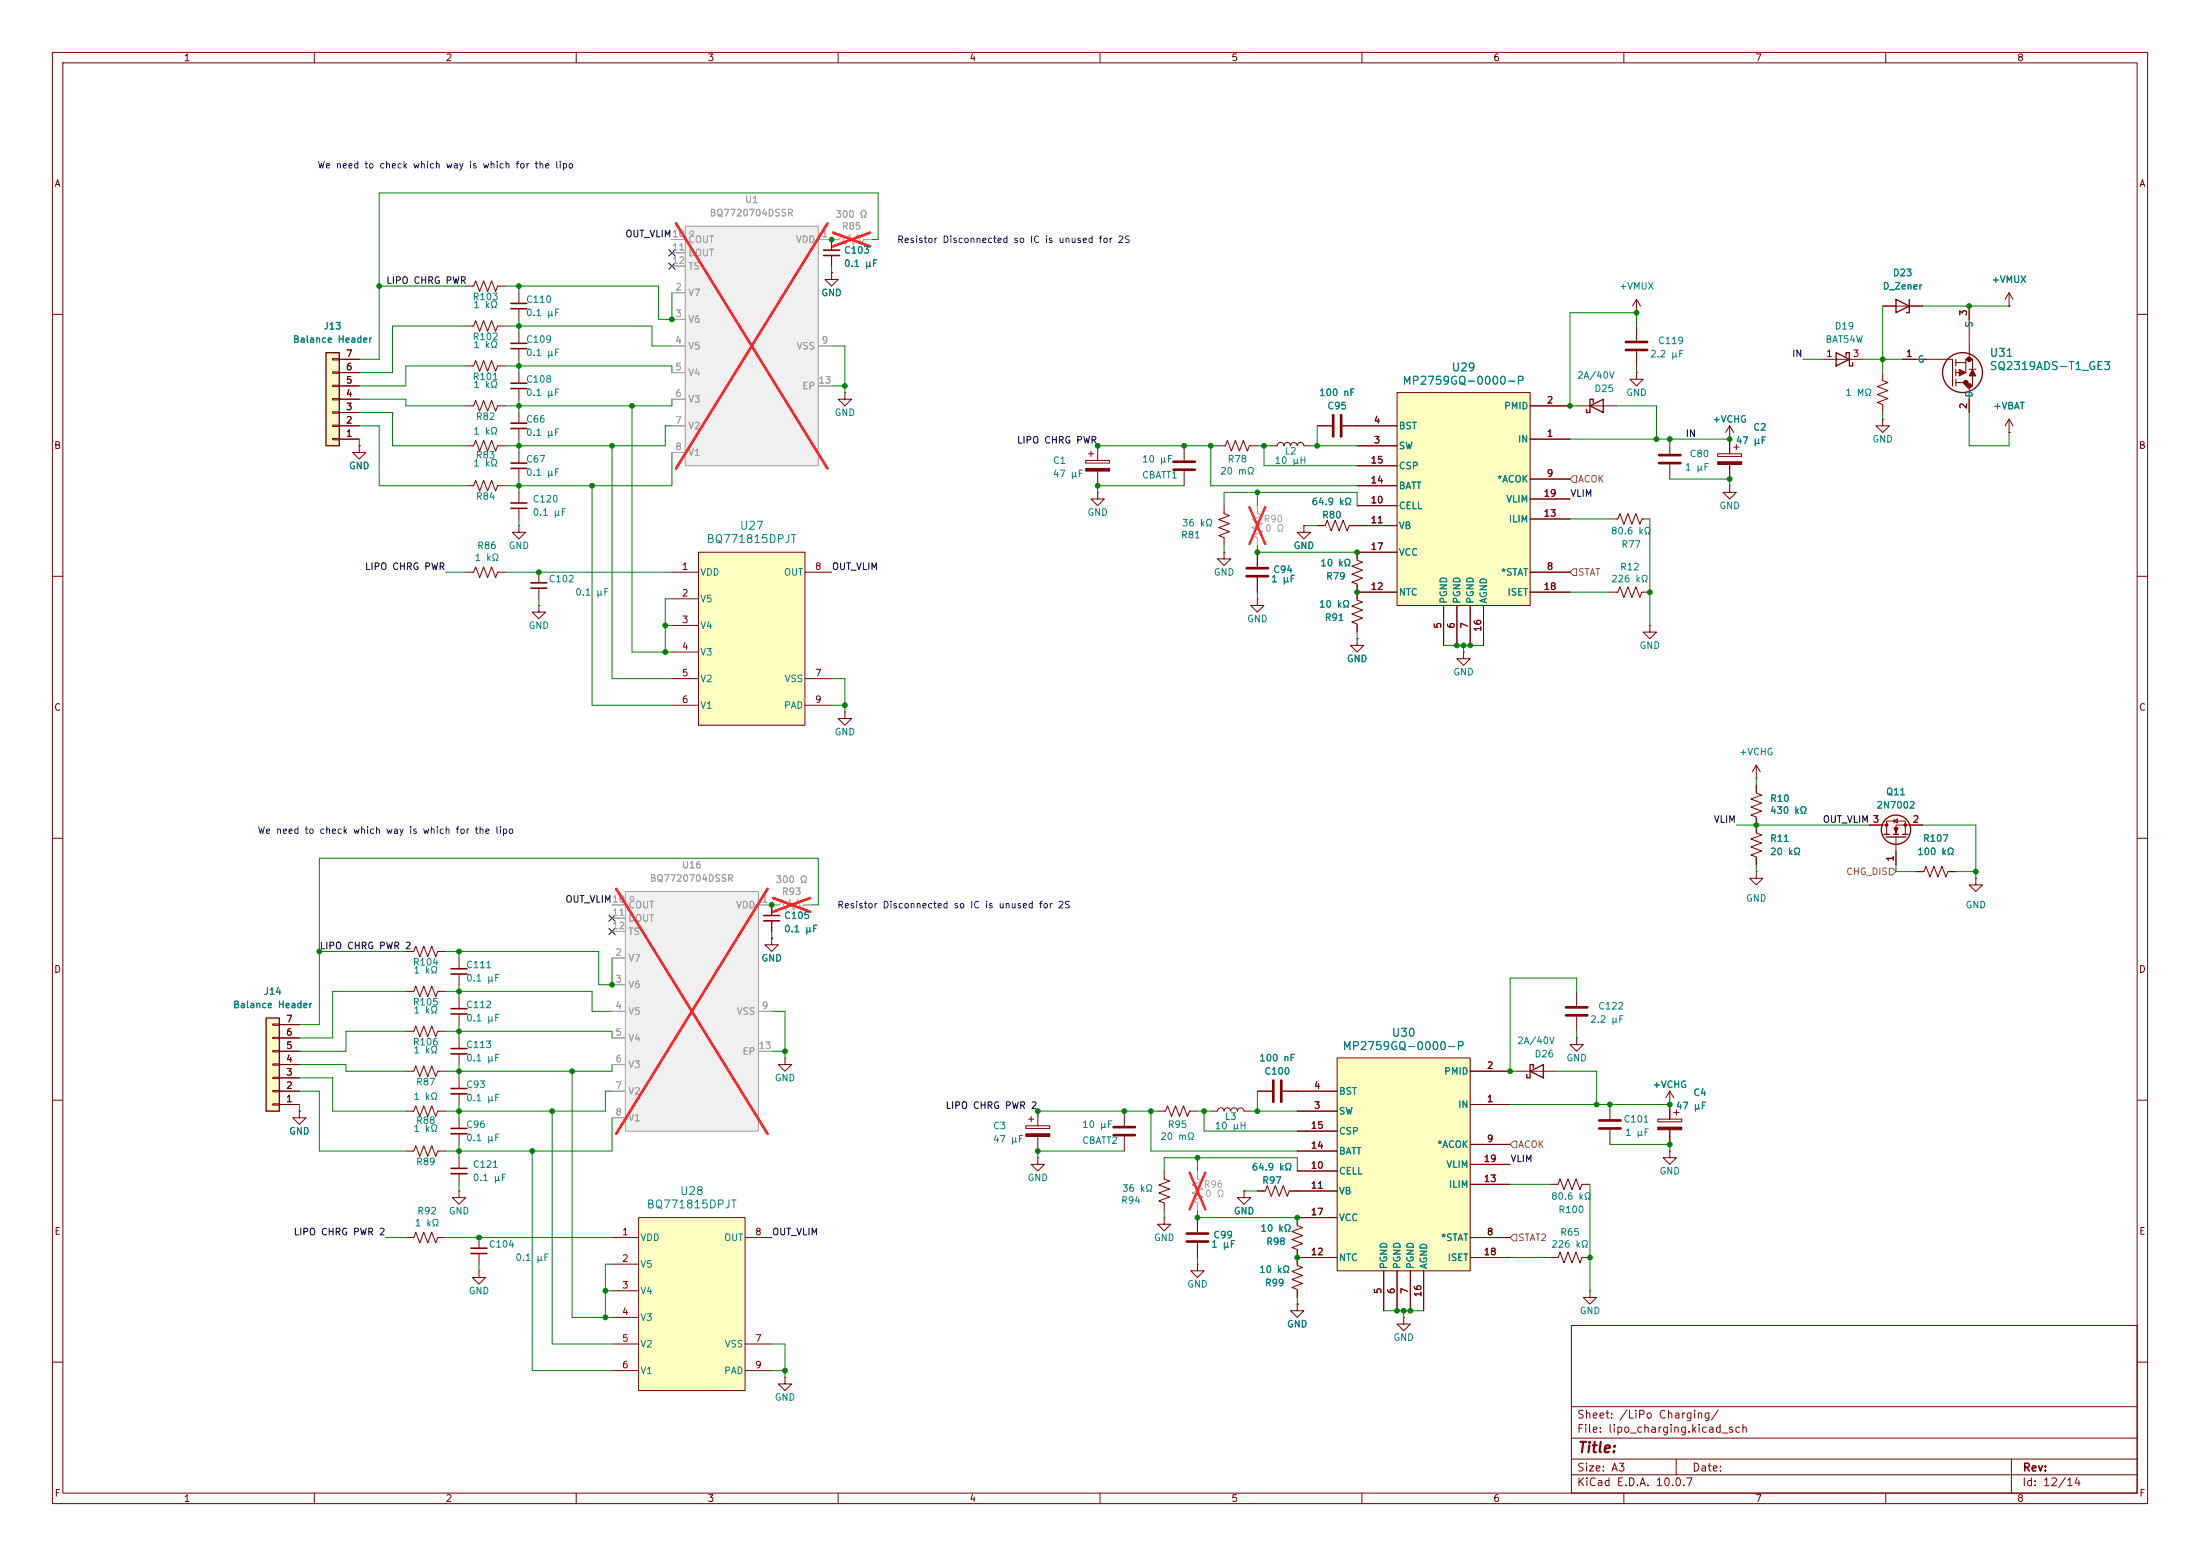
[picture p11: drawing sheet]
<svg xmlns="http://www.w3.org/2000/svg" width="420mm" height="297mm" viewBox="0 0 420 297" stroke-linecap="round" stroke-linejoin="round" font-family="sans-serif">
<g fill="none" stroke="#840000" stroke-width=".19">
<path d="M10 10h400v277h-400zM12 12h396v273h-396zM60 10v2M110 10v2M160 10v2M210 10v2M260 10v2M310 10v2M360 10v2M10 60h2M408 60h2M68.6 85.1v1.3h1.2l-1.2 1.2-1.3-1.2h1.3"/>
<path d="M68.6 85.1h.1M209.5 94v1.3h1.3l-1.3 1.2-1.2-1.2h1.2M209.5 94h.1M232.4 85.1h1.5l.4-1 .8 2 .7-2 .8 2 .8-2 .7 2 .4-1h1.5M327.9 86.6h4.6v.5h-4.6zM330.2 83.8v2.8M330.2 88.6v2.8M331 85.3h1M331.5 84.8v1.1M10 110h2M259.1 113v1.6l1 .3-2 .8 2 .8-2 .7 2 .8-2 .7 1 .4v1.6M408 110h2"/>
<path d="M259.1 121.9v1.3h1.2l-1.2 1.3-1.3-1.3h1.3M259.1 121.9h.1M10 160h2M356.9 157.5h3.3M360.2 159.3v-2.6h3.5v2.6M361.6 156.7l.6-.4v.8zM361.6 156.3v.8M361.9 159.8v5.3M367 157.5h-5.1v1.8M408 160h2M365.8 166.4h1.5l.4-1 .7 2 .8-2 .8 2 .7-2 .8 2 .4-1h1.5M77.5 181.6h1.5l.4-1 .7 2 .8-2 .8 2 .7-2 .8 2 .4-1h1.5"/>
<path d="M87.6 182.9v2M87.6 185.9v2.1M10 210h2M149.9 201.9v1.3h1.2l-1.2 1.3-1.3-1.3h1.3M149.9 201.9h.1M221 212.1h1.5l.4-1 .7 2 .8-2 .8 2 .7-2 .8 2 .4-1h1.5M408 210h2M91.4 242.6v1.2h1.3l-1.3 1.3-1.2-1.3h1.2M91.4 242.6h.1M300 253h108v32h-108zM10 260h2M300 278.5h108"/>
<path d="M300 274.5h108M300 268.5h108M320 278.5v3M384 278.5v6.5M408 260h2M60 285v2M110 285v2M160 285v2M210 285v2M260 285v2M300 281.5h108M310 285v2"/>
<path d="M360 285v2"/>
</g>
<g fill="none" stroke="#840000" stroke-width=".25">
<path d="M359.7 159.3h1M360 159.8h3.9M361.4 159.3h1.1M363.2 159.3h1"/>
<circle cx="361.9" cy="158.4" r="2.79"/>
</g>
<g fill="#840000" stroke="#840000" stroke-width=".19">
<path d="M361.6 158h.7l-.4 1z"/>
<path d="M327.9 88.1h4.6v.5h-4.6z"/>
<circle cx="360.2" cy="157.5" r=".25"/>
<circle cx="363.7" cy="157.5" r=".25"/>
</g>
<path d="M86.1 184.9h3.1M86.1 185.9h3.1" fill="none" stroke="#840000" stroke-width=".3"/>
<path d="M119.4 170.2h25.4v45.7h-25.4z" fill="#f0f0f0"/>
<g fill="none" stroke="#a1a1a1" stroke-width=".19">
<path d="M116.8 172.7h2.6M116.8 175.3h2.6M116.8 177.8h2.6M119.4 170.2h25.4v45.7h-25.4zM144.8 172.7h4l.4-1 .8 2 .7-2 .8 2 .8-2 .7 2 .4-1h1.5M116.8 182.9h2.6M116.8 188h2.6M116.8 193h2.6M116.8 198.1h2.6M144.8 193h2.5M116.8 203.2h2.6M116.8 208.3h2.6"/>
<path d="M116.8 213.4h2.6M144.8 200.7h2.5"/>
<circle cx="120.7" cy="171.5" r=".38"/>
</g>
<path d="M117.6 169.7l28.9 46.7M146.5 169.7l-28.9 46.7M147.6 171.4l7.1 2.6M154.7 171.4l-7.1 2.6" fill="none" stroke="#ff2626" stroke-width=".46"/>
<g fill="none" stroke="#840000" stroke-width=".19">
<path d="M88.9 62.2h1.5l.4-1 .8 2 .7-2 .8 2 .8-2 .7 2 .4-1h1.5M88.9 69.9h1.5l.4-1.1 .8 2.1 .7-2.1 .8 2.1 .8-2.1 .7 2.1 .4-1h1.5M88.9 77.5h1.5l.4-1 .8 2 .7-2 .8 2 .8-2 .7 2 .4-1h1.5M88.9 85.1h1.5l.4-1 .8 2 .7-2 .8 2 .8-2 .7 2 .4-1h1.5M88.9 92.7h1.5l.4-1 .8 2 .7-2 .8 2 .8-2 .7 2 .4-1h1.5M88.9 109.2h1.5l.4-1 .8 2 .7-2 .8 2 .8-2 .7 2 .4-1h1.5M147.3 179.1v1.2h1.3l-1.3 1.3-1.3-1.3h1.3M147.3 179.1h.1M147.3 172.7v2.1M147.3 175.8v2M77.5 212.1h1.5l.4-1 .7 2 .8-2 .8 2 .7-2 .8 2 .4-1h1.5M77.5 219.7h1.5l.4-1 .7 2 .8-2 .8 2 .7-2 .8 2 .4-1h1.5"/>
<path d="M87.6 213.4v2M87.6 216.4v2M87.6 227.3v1.3h1.3l-1.3 1.3-1.2-1.3h1.2M87.6 227.3h.1"/>
</g>
<path d="M145.8 174.8h3M145.8 175.8h3M86.1 215.4h3.1M86.1 216.4h3.1" fill="none" stroke="#840000" stroke-width=".3"/>
<path d="M50.8 194.3h2.5v17.8h-2.5z" fill="#ffffc2"/>
<path d="M50.8 194.3h2.5v17.8h-2.5z" fill="none" stroke="#840000" stroke-width=".25"/>
<g fill="none" stroke="#840000" stroke-width=".19">
<path d="M52.1 198h1.2v.2h-1.2zM52.1 195.5h1.2v.2h-1.2zM53.3 198.1h3.8M53.3 195.6h3.8M77.5 189.2h1.5l.4-1 .7 2 .8-2 .8 2 .7-2 .8 2 .4-1h1.5M77.5 196.9h1.5l.4-1.1 .7 2.1 .8-2.1 .8 2.1 .7-2.1 .8 2.1 .4-1h1.5M87.6 190.5v2M87.6 193.5v2.1M87.6 198.1v2.1M52.1 210.7h1.2v.2h-1.2zM52.1 208.2h1.2v.2h-1.2zM52.1 205.6h1.2v.3h-1.2z"/>
<path d="M52.1 203.1h1.2v.2h-1.2zM52.1 200.5h1.2v.3h-1.2zM53.3 210.8h3.8M53.3 208.3h3.8M53.3 205.7h3.8M53.3 203.2h3.8M53.3 200.7h3.8M57.1 212.1v1.3h1.3l-1.3 1.2-1.2-1.2h1.2M57.1 212.1h.1M77.5 204.5h1.5l.4-1 .7 2 .8-2 .8 2 .7-2 .8 2 .4-1h1.5M87.6 201.2v2M87.6 205.7v2.1"/>
<path d="M87.6 208.8v2"/>
</g>
<path d="M86.1 192.5h3.1M86.1 193.5h3.1M86.1 200.2h3.1M86.1 201.2h3.1M86.1 207.8h3.1M86.1 208.8h3.1" fill="none" stroke="#840000" stroke-width=".3"/>
<path d="M133.3 105.4h20.4v33h-20.4z" fill="#ffffc2"/>
<g fill="none" stroke="#840000" stroke-width=".19">
<path d="M161.3 74.9v1.3h1.3l-1.3 1.3-1.3-1.3h1.3M161.3 74.9h.1M128.3 109.2h5M128.3 114.3h5M128.3 119.4h5M133.3 105.4h20.4v33h-20.4zM153.7 109.2h5M128.3 124.5h5M128.3 129.5h5M128.3 134.6h5M153.7 129.5h5M153.7 134.6h5"/>
<path d="M231.1 212.1h1.3a.64 .64 0 0 1 .6-.6 .64 .64 0 0 1 .7 .6 .64 .64 0 0 1 .6-.6 .64 .64 0 0 1 .6 .6 .64 .64 0 0 1 .7-.6 .64 .64 0 0 1 .6 .6 .64 .64 0 0 1 .7-.6 .64 .64 0 0 1 .6 .6h1.3M240 208.3h2.8M244.9 208.3h2.7M237.5 227.3v1.3h-1.3l1.3 1.3 1.3-1.3h-1.3M237.5 227.3h.1M240 227.3h1.6l.3-1 .8 2 .8-2 .7 2 .8-2 .7 2 .4-1h1.5M247.6 232.4v1.5l1.1 .4-2.1 .8 2.1 .7-2.1 .8 2.1 .8-2.1 .7 1 .4v3.1l1.1 .3-2.1 .8 2.1 .8-2.1 .7 2.1 .8-2.1 .7 1 .4v1.5M247.6 248.9v1.3h1.3l-1.3 1.3-1.2-1.3h1.2M247.6 248.9h.1M268 251.5v1.2h1.2l-1.2 1.3-1.3-1.3h1.3M268 251.5h.1M295.9 240h1.5l.4-1 .8 2 .7-2 .8 2 .8-2 .7 2 .4-1h1.5"/>
</g>
<path d="M243.1 206.2v4.1M244.6 206.2v4.1" fill="none" stroke="#840000" stroke-width=".51"/>
<path d="M130.8 43.2h25.4v45.7h-25.4z" fill="#f0f0f0"/>
<g fill="none" stroke="#a1a1a1" stroke-width=".19">
<path d="M128.3 45.7h2.5M128.3 55.9h2.5M128.3 48.3h2.5M128.3 50.8h2.5M130.8 43.2h25.4v45.7h-25.4zM156.2 45.7h4.1l.4-1 .7 2 .8-2 .7 2 .8-2 .8 2 .3-1h1.6M128.3 61h2.5M128.3 66h2.5M128.3 71.1h2.5M128.3 76.2h2.5M156.2 66h2.5M156.2 73.7h2.5"/>
<path d="M128.3 81.3h2.5M128.3 86.4h2.5"/>
<circle cx="132.1" cy="44.5" r=".38"/>
</g>
<path d="M129.1 42.7l28.9 46.7M158 42.7l-28.9 46.7M159 44.4l7.1 2.6M166.1 44.4l-7.1 2.6" fill="none" stroke="#ff2626" stroke-width=".46"/>
<path d="M158.7 52.1v1.2h1.3l-1.3 1.3-1.2-1.3h1.2M158.7 52.1h.1M158.7 45.7v2.1M158.7 48.8v2M301 198.1v1.3h-1.3l1.3 1.3 1.3-1.3h-1.3M301 198.1h.1M289.6 204.5h7.6M295.9 226.1h1.5l.4-1.1 .8 2.1 .7-2.1 .8 2.1 .8-2.1 .7 2.1 .4-1h1.5M303.5 246.4v1.2h-1.2l1.2 1.3 1.3-1.3h-1.3M303.5 246.4h.1" fill="none" stroke="#840000" stroke-width=".19"/>
<path d="M157.2 47.8h3.1M157.2 48.8h3.1" fill="none" stroke="#840000" stroke-width=".3"/>
<path d="M292.1 204.5l2.5-1.3v2.5zM292.7 203.8v-.6h-.6v2.5h-.6v-.6" fill="none" stroke="#840000" stroke-width=".25"/>
<path d="M255.3 201.9h25.4v40.7h-25.4z" fill="#ffffc2"/>
<g fill="none" stroke="#840000" stroke-width=".19">
<path d="M247.6 212.1h7.7M247.6 208.3h7.7M247.6 219.7h7.7M247.6 215.9h7.7M255.3 201.9h25.4v40.7h-25.4zM280.7 210.8h7.6M280.7 204.5h7.6M280.7 218.4h7.6M247.6 223.5h7.7M247.6 227.3h7.7M247.6 232.4h7.7M280.7 236.2h7.6"/>
<path d="M280.7 226.1h7.6M280.7 222.2h7.6M247.6 240h7.7M264.2 242.6v7.6M266.7 242.6v7.6M269.2 242.6v7.6M271.8 242.6v7.6M280.7 240h7.6"/>
</g>
<path d="M266.7 74.9h25.4v40.7h-25.4z" fill="#ffffc2"/>
<g fill="none" stroke="#840000" stroke-width=".19">
<path d="M266.7 74.9h25.4v40.7h-25.4zM292.1 77.5h7.6M99.1 86.4v2M99.1 89.4v2M242.6 85.1h1.2a.64 .64 0 0 1 .7-.6 .64 .64 0 0 1 .6 .6 .64 .64 0 0 1 .6-.6 .64 .64 0 0 1 .7 .6 .64 .64 0 0 1 .6-.6 .64 .64 0 0 1 .6 .6 .64 .64 0 0 1 .7-.6 .64 .64 0 0 1 .6 .6h1.3M251.5 81.3h2.8M256.3 81.3h10.4M259.1 85.1h7.6M259.1 96.5h7.6M259.1 92.7h7.6M259.1 88.9h7.6M292.1 83.8h7.6"/>
<path d="M292.1 91.4h7.6M292.1 99.1h7.6M292.1 95.3h7.6M248.9 100.3v1.3h-1.3l1.3 1.3 1.3-1.3h-1.3M248.9 100.3h.1M251.5 100.3h1.5l.4-1 .7 2 .8-2 .8 2 .7-2 .8 2 .4-1h9.1M266.7 105.4h-7.6v1.5l1 .4-2 .8 2 .7-2 .8 2 .8-2 .7 1 .4v1.5h7.6M275.6 115.6v7.6M278.1 115.6v7.6M280.7 115.6v7.6M283.2 115.6v7.6M292.1 109.2h7.6"/>
<path d="M292.1 113h7.6M149.9 262.9v1.3h1.2l-1.2 1.2-1.3-1.2h1.3M149.9 262.9h.1"/>
</g>
<path d="M254.5 79.2v4.1M256 79.2v4.1" fill="none" stroke="#840000" stroke-width=".51"/>
<path d="M97.5 88.4h3.1M97.5 89.4h3.1" fill="none" stroke="#840000" stroke-width=".3"/>
<path d="M121.9 232.4h20.3v33h-20.3z" fill="#ffffc2"/>
<path d="M77.5 236.2h1.5l.4-1 .7 2 .8-2 .8 2 .7-2 .8 2 .4-1h1.5M116.8 236.2h5.1M121.9 232.4h20.3v33h-20.3zM142.2 236.2h5.1M116.8 241.3h5.1M116.8 246.4h5.1M116.8 251.5h5.1M116.8 256.5h5.1M142.2 256.5h5.1M116.8 261.6h5.1M142.2 261.6h5.1" fill="none" stroke="#840000" stroke-width=".19"/>
<path d="M62.2 67.3h2.6v17.8h-2.6z" fill="#ffffc2"/>
<g fill="none" stroke="#840000" stroke-width=".25">
<path d="M361.9 57.2l2.6 1.2-2.6 1.3zM364.5 57.2v2.5h-.5M62.2 67.3h2.6v17.8h-2.6zM303.5 77.5l2.6-1.3v2.5zM304.2 76.8v-.6h-.7v2.5h-.6v-.6M350.5 67.3l2.6 1.3-2.6 1.3zM352.4 67.9v-.6h.7v2.6h.6v-.7"/>
<circle cx="374.7" cy="71.1" r="3.8"/>
</g>
<g fill="none" stroke="#840000" stroke-width=".19">
<path d="M88.9 54.6h1.5l.4-1 .8 2 .7-2 .8 2 .8-2 .7 2 .4-1h1.5M99.1 55.9v2M99.1 58.9v2.1M158.7 52.1h.1M158.7 45.7v2.1M158.7 48.8v2M312.4 59.7h.1M312.4 57.2l-.7 1.2M312.4 57.2l.8 1.2M312.4 57.2v2.5M359.4 58.4h7.6M375.9 58.4v10.2"/>
<path d="M383.5 58.4h.1M383.5 55.9l-.7 1.3M383.5 55.9l.8 1.3M383.5 55.9v2.5M63.5 78.6h1.3v.3h-1.3zM63.5 76.1h1.3v.2h-1.3zM63.5 73.5h1.3v.3h-1.3zM63.5 71h1.3v.2h-1.3zM63.5 68.5h1.3v.2h-1.3zM64.8 78.7h3.8M64.8 76.2h3.8M64.8 73.7h3.8"/>
<path d="M64.8 71.1h3.8M64.8 68.6h3.8M99.1 63.5v2M99.1 66.5v2.1M99.1 71.1v2.1M99.1 74.2v2M99.1 78.7v2.1M292.1 77.5h7.6M301 77.5h7.6M312.4 71.1v1.3h-1.3l1.3 1.3 1.3-1.3h-1.3M312.4 71.1h.1M312.4 62.2v2.8"/>
<path d="M312.4 67.1v2.8M348 68.6h7.6M359.4 71.1v1.5l1 .4-2 .8 2 .7-2 .8 2 .8-2 .7 1 .4v1.5M363.2 68.6h2.6M367 68.6h5.7M375.3 73v.7M375.9 73.7v5M63.5 83.7h1.3v.2h-1.3zM63.5 81.2h1.3v.2h-1.3zM64.8 83.8h3.8M64.8 81.3h3.8M68.6 85.1h.1"/>
<path d="M99.1 81.8v2M99.1 94v2M99.1 97v2.1M207.3 87.9h4.5v.5h-4.5zM207.8 86.6h1M208.3 86.1v1M209.5 85.1v2.8M209.5 89.9v2.8M226.1 85.1v2.8M226.1 89.9v2.8M233.7 96.5v1.5l1 .4-2 .8 2 .7-2 .8 2 .8-2 .7 1 .4v1.5M251.5 81.3h2.8"/>
<path d="M256.3 81.3h10.4M259.1 85.1h7.6M259.1 96.5h7.6M259.1 92.7h7.6M259.1 88.9h7.6M292.1 83.8h7.6M292.1 99.1h7.6M292.1 91.4h7.6M292.1 95.3h7.6M307.3 99.1h1.6l.3-1.1 .8 2.1 .8-2.1 .7 2.1 .8-2.1 .8 2.1 .3-1h1.6M318.8 83.8v2.8M318.8 88.6v2.8"/>
<path d="M330.2 92.7v1.3h-1.3l1.3 1.3 1.3-1.3h-1.3M330.2 92.7h.1M330.2 83.8h.1M330.2 81.3l.8 1.3M330.2 81.3l-.8 1.3M330.2 81.3v5.3M330.2 88.6v2.8M359.4 80v1.3h-1.3l1.3 1.3 1.3-1.3h-1.3M359.4 80h.1M383.5 82.6h.1M383.5 80v2.6M383.5 80l-.7 1.3"/>
<path d="M383.5 80l.8 1.3M99.1 100.3v1.3h1.2l-1.2 1.3-1.3-1.3h1.3M99.1 100.3h.1M102.9 115.6v1.2h1.2l-1.2 1.3-1.3-1.3h1.3M102.9 115.6h.1M102.9 109.2v2.1M102.9 112.3v2M233.7 105.4v1.3h-1.3l1.3 1.3 1.2-1.3h-1.2M233.7 105.4h.1M240 114.3v1.3h-1.2l1.2 1.2 1.3-1.2h-1.3M240 114.3h.1M240 105.4v2.8"/>
<path d="M240 110.2v2.8M248.9 100.3h.1M251.5 100.3h1.2M257.8 100.3h8.9M259.1 113h7.6M259.1 111.8v2.5M259.1 119.4v1.3M266.7 105.4h-7.6v1.3M275.6 115.6v7.6M278.1 115.6v7.6M280.7 115.6v7.6M283.2 115.6v7.6"/>
<path d="M292.1 113h7.6M292.1 109.2h7.6M307.3 113h1.6l.3-1 .8 2 .8-2 .7 2 .8-2 .8 2 .3-1h1.6M315 119.4v1.3h-1.3l1.3 1.2 1.2-1.2h-1.2M315 119.4h.1M161.3 135.9v1.3h1.3l-1.3 1.2-1.3-1.2h1.3M161.3 135.9h.1M259.1 121.9h.1M279.4 124.5v1.2h1.3l-1.3 1.3-1.3-1.3h1.3M279.4 124.5h.1M335.3 148.6h.1M335.3 149.9v1.5l1 .4-2 .7 2 .8-2 .8 2 .7-2 .8 1 .4v3l1 .4-2 .7 2 .8-2 .8 2 .7-2 .8 1 .4v1.5"/>
<path d="M335.3 146.1l-.8 1.2M335.3 146.1l.7 1.2M335.3 146.1v2.5M356.9 157.5h2.5M364.5 157.5h2.5M147.3 179.1h.1M147.3 172.7v2.1M147.3 175.8v2M335.3 166.4v1.2h1.2l-1.2 1.3-1.3-1.3h1.3M335.3 166.4h.1M361.9 162.6v2.5M365.8 166.4h1.2"/>
<path d="M372.1 166.4h1.3M377.2 167.6v1.3h1.3l-1.3 1.3-1.3-1.3h1.3M377.2 167.6h.1M53.3 198.1h3.8M53.3 195.6h3.8M301 189.2v2.8M301 194.1v2.8M53.3 210.8h3.8M53.3 208.3h3.8M53.3 205.7h3.8M53.3 203.2h3.8M53.3 200.7h3.8"/>
<path d="M57.1 212.1h.1M195.8 214.9h4.6v.5h-4.6zM196.3 213.6h1.1M196.8 213.1v1M198.1 212.1v2.8M198.1 216.9v2.8M214.6 212.1v2.8M214.6 216.9v2.8M240 208.3h2.8M244.9 208.3h10.4M247.6 212.1h7.7M247.6 219.7h7.7"/>
<path d="M247.6 215.9h7.7M280.7 210.8h7.6M280.7 204.5h7.6M280.7 218.4h7.6M307.3 210.8v2.8M307.3 215.6v2.8M316.5 213.6h4.6v.5h-4.6zM318.8 210.8h.1M318.8 219.7v1.3h-1.3l1.3 1.2 1.2-1.2h-1.2M318.8 219.7h.1M318.8 208.3l.7 1.3M318.8 208.3l-.8 1.3"/>
<path d="M318.8 208.3v5.3M318.8 215.6v2.8M319.5 212.3h1M320 211.8v1.1M87.6 221v2M87.6 224v2.1M91.4 236.2v2.1M91.4 239.3v2M198.1 221v1.2h1.3l-1.3 1.3-1.3-1.3h1.3M198.1 221h.1M222.2 223.5v1.5l1.1 .4-2.1 .8 2.1 .7-2.1 .8 2.1 .8-2.1 .7 1 .4v1.5M222.2 232.4v1.3h-1.2l1.2 1.2 1.3-1.2h-1.3"/>
<path d="M222.2 232.4h.1M228.6 232.4v2.8M228.6 237.2v2.8M237.5 227.3h.1M240 227.3h1.3M246.4 227.3h8.9M247.6 223.5h7.7M247.6 238.8v2.5M255.3 232.4h-7.7v1.3M280.7 236.2h7.6M280.7 226.1h7.6M280.7 222.2h7.6"/>
<path d="M228.6 241.3v1.3h-1.3l1.3 1.2 1.3-1.2h-1.3M228.6 241.3h.1M247.6 248.9h.1M247.6 240h7.7M247.6 246.4v1.2M264.2 242.6v7.6M266.7 242.6v7.6M269.2 242.6v7.6M271.8 242.6v7.6M280.7 240h7.6"/>
</g>
<g fill="none" stroke="#840000" stroke-width=".51">
<path d="M310.4 65.3h4.1M310.4 66.8h4.1M224 89.7h4.1M224 88.1h4.1M316.7 86.9h4.1M316.7 88.4h4.1M238 108.5h4.1M238 110h4.1M299 192.3h4M299 193.8h4M212.6 216.7h4.1M212.6 215.1h4.1"/>
<path d="M305.3 213.9h4.1M305.3 215.4h4.1M226.6 235.5h4M226.6 237h4"/>
</g>
<g fill="none" stroke="#840000" stroke-width=".3">
<path d="M97.5 57.9h3.1M97.5 58.9h3.1M97.5 73.2h3.1M97.5 74.2h3.1M97.5 65.5h3.1M97.5 66.5h3.1M97.5 80.8h3.1M97.5 81.8h3.1M97.5 96h3.1M97.5 97h3.1M101.3 111.3h3.1M101.3 112.3h3.1"/>
<path d="M86.1 223h3.1M86.1 224h3.1M89.9 238.3h3.1M89.9 239.3h3.1"/>
</g>
<g fill="none" stroke="#a1a1a1" stroke-width=".19">
<path d="M128.3 45.7h2.5M128.3 55.9h2.5M128.3 48.3h2.5M128.3 50.8h2.5M156.2 45.7h3.8M165.1 45.7h1.3M128.3 61h2.5M128.3 66h2.5M128.3 71.1h2.5M128.3 76.2h2.5M156.2 66h2.5M156.2 73.7h2.5"/>
<path d="M128.3 81.3h2.5M128.3 86.4h2.5M240 96.5v1.5l1 .4-2 .8 2 .7-2 .8 2 .8-2 .7 1 .4v1.5M116.8 172.7h2.6M116.8 175.3h2.6M116.8 177.8h2.6M144.8 172.7h3.8M153.7 172.7h1.2M116.8 182.9h2.6M116.8 188h2.6M116.8 193h2.6M116.8 198.1h2.6"/>
<path d="M144.8 193h2.5M116.8 203.2h2.6M116.8 208.3h2.6M116.8 213.4h2.6M144.8 200.7h2.5M228.6 223.5v1.5l1 .4-2 .8 2 .7-2 .8 2 .8-2 .7 1 .4v1.5"/>
</g>
<path d="M129.1 42.7l28.9 46.7M158 42.7l-28.9 46.7M159 44.4l7.1 2.6M166.1 44.4l-7.1 2.6M238.5 96.8l3 7.1M241.5 96.8l-3 7.1M117.6 169.7l28.9 46.7M146.5 169.7l-28.9 46.7M147.6 171.4l7.1 2.6M154.7 171.4l-7.1 2.6M227.1 223.8l3 7.1M230.1 223.8l-3 7.1" fill="none" stroke="#ff2626" stroke-width=".46"/>
<g fill="#840000" stroke="#840000" stroke-width=".19">
<path d="M207.3 89.4h4.5v.5h-4.5z"/>
<path d="M195.8 216.4h4.6v.5h-4.6z"/>
<path d="M316.5 215.1h4.6v.5h-4.6z"/>
<path d="M374 70.5l1.3 .6-1.3 .7z"/>
<path d="M376.6 70.5l.6 1.3h-1.3z"/>
</g>
<path d="M365.8 68.6h1.9M372.7 68.6v5.1M373.4 69.2h1.9M373.4 68.6v1.3M373.4 70.5v1.3M373.4 72.4v1.3M373.4 73h1.9M373.4 71.1h.6M375.9 70.5h1.3M376.6 70.5v-1.9h-1.3v2.5M376.6 71.8v1.9h-1.3" fill="none" stroke="#840000" stroke-width=".2"/>
<g fill="#840000" stroke="#840000" stroke-width=".51">
<circle cx="375.3" cy="73" r=".28"/>
<circle cx="375.9" cy="68.6" r=".28"/>
<circle cx="375.9" cy="73.7" r=".28"/>
</g>
<path d="M300.4 90.8h.6v1.3h-.6l-.7-.7zM300.4 108.6h.6v1.3h-.6l-.7-.7zM360.7 165.7h.6l.6 .7-.6 .6h-.6zM288.9 217.8h.7v1.3h-.7l-.6-.7zM288.9 235.6h.7v1.3h-.7l-.6-.7z" fill="none" stroke="#848400" stroke-width=".19"/>
<g fill="none" stroke="#008400" stroke-width=".19">
<path d="M72.4 54.6h16.5M96.5 54.6h29.2v6.4h2.6v-5.1M99.1 54.6v1.3M158.7 50.8v1.3M166.4 45.7h1.2v-8.9h-95.2v31.8h-3.8M359.4 58.4v12.7M367 58.4h16.5M68.6 78.7h6.3v6.4h14M68.6 76.2h8.9v1.3h11.4M88.9 62.2h-14v8.9h-6.3M88.9 69.9h-11.4v3.8h-8.9M96.5 62.2h28v3.8h3.8"/>
<path d="M96.5 69.9h31.8v1.2M99.1 61v2.5M99.1 68.6v2.5M99.1 76.2v2.5M120.6 77.5v47h7.7M128.3 76.2v1.3h-31.8M158.7 66h2.6v8.9M158.7 73.7h2.6M308.6 77.5h7.6v6.3M312.4 62.2v-2.5h-12.7v17.8h1.3M312.4 69.9v1.2M344.2 68.6h3.8"/>
<path d="M355.6 68.6h7.6M359.4 78.7v1.3M375.9 78.7v6.4h7.6v-2.5M68.6 81.3h3.8v11.4h16.5M68.6 83.8v1.3M99.1 83.8v2.6M99.1 91.4v2.6M99.1 99.1v1.2M113 92.7v41.9h15.3M116.8 85.1v44.4h11.5M128.3 81.3h-1.3v3.8h-30.5M128.3 86.4v6.3h-31.8"/>
<path d="M226.1 92.7h-16.6v1.3M231.1 85.1v7.6h28M232.4 85.1h-22.9v1.3M233.7 96.5v-2.5h25.4v2.5M240 85.1h2.6M240 94v2.5M241.3 85.1v3.8h17.8M250.2 85.1h8.9M251.5 81.3v3.8M299.7 83.8h30.5M299.7 99.1h7.6M315 99.1v20.3"/>
<path d="M318.8 91.4h11.4v1.3M85.1 109.2h3.8M96.5 109.2h31.8M102.9 114.3v1.3M127 119.4h1.3M128.3 114.3h-1.3v10.2M233.7 104.1v1.3M240 104.1v1.3h19.1M240 113v1.3M248.9 100.3h2.6M299.7 113h7.6M158.7 134.6h2.6"/>
<path d="M158.7 129.5h2.6v6.4M259.1 120.7v1.2M275.6 123.2h7.6M279.4 123.2v1.3M331.5 157.5h25.4M335.3 148.6v1.3M367 157.5h10.2v10.1M147.3 177.8v1.3M154.9 172.7h1.3v-8.9h-95.2v31.8h-3.9M335.3 165.1v1.3M361.9 165.1v1.3h3.9M373.4 166.4h3.8"/>
<path d="M61 181.6h16.5M77.5 196.9h-11.5v3.8h-8.9M77.5 189.2h-14v8.9h-6.4M85.1 181.6h29.2v6.4h2.5v-5.1M85.1 196.9h31.7v1.2M85.1 189.2h27.9v3.8h3.8M87.6 181.6v1.3M87.6 188v2.5M87.6 195.6v2.5M147.3 193h2.6v8.9M301 189.2v-2.5h-12.7v17.8h1.3M301 196.9v1.2"/>
<path d="M57.1 205.7h6.4v6.4h14M57.1 203.2h8.9v1.3h11.5M57.1 208.3h3.9v11.4h16.5M57.1 210.8v1.3M87.6 203.2v2.5M87.6 210.8v2.6M87.6 218.4v2.6M101.6 219.7v41.9h15.2M105.4 212.1v44.4h11.4M109.2 204.5v47h7.6M116.8 208.3h-1.2v3.8h-30.5M116.8 203.2v1.3h-31.7"/>
<path d="M116.8 213.4v6.3h-31.7M147.3 200.7h2.6M214.6 219.7h-16.5v1.3M219.7 212.1v7.6h27.9M221 212.1h-22.9v1.3M228.6 212.1h2.5M229.9 212.1v3.8h17.7M238.8 212.1h8.8M240 208.3v3.8M288.3 210.8h30.5M297.2 204.5h7.6v6.3M307.3 218.4h11.5v1.3"/>
<path d="M73.7 236.2h3.8M85.1 236.2h31.7M87.6 226.1v1.2M222.2 223.5v-2.5h25.4v2.5M222.2 231.1v1.3M228.6 221v2.5M228.6 231.1v1.3h19M237.5 227.3h2.5M288.3 226.1h7.6M303.5 226.1v20.3M91.4 241.3v1.3M115.6 246.4h1.2"/>
<path d="M116.8 241.3h-1.2v10.2M147.3 256.5h2.6v6.4M228.6 240v1.3M247.6 247.6v1.3M264.2 250.2h7.6M268 250.2v1.3M288.3 240h7.6M147.3 261.6h2.6"/>
</g>
<path d="M127.7 50.2l1.2 1.2M127.7 47.7l1.2 1.2M128.9 50.2l-1.2 1.2M128.9 47.7l-1.2 1.2M116.2 174.7l1.2 1.2M116.2 177.2l1.2 1.2M117.4 174.7l-1.2 1.2M117.4 177.2l-1.2 1.2" fill="none" stroke="#000084" stroke-width=".19"/>
<g fill="#008400" stroke="#008400" stroke-width=".19">
<circle cx="127" cy="119.4" r=".46"/>
<circle cx="113" cy="92.7" r=".46"/>
<circle cx="116.8" cy="85.1" r=".46"/>
<circle cx="127" cy="124.5" r=".46"/>
<circle cx="161.3" cy="134.6" r=".46"/>
<circle cx="161.3" cy="73.7" r=".46"/>
<circle cx="128.3" cy="61" r=".46"/>
<circle cx="158.7" cy="45.7" r=".46"/>
<circle cx="99.1" cy="85.1" r=".46"/>
<circle cx="120.6" cy="77.5" r=".46"/>
<circle cx="102.9" cy="109.2" r=".46"/>
<circle cx="99.1" cy="92.7" r=".46"/>
<circle cx="72.4" cy="54.6" r=".46"/>
<circle cx="99.1" cy="54.6" r=".46"/>
<circle cx="99.1" cy="62.2" r=".46"/>
<circle cx="99.1" cy="77.5" r=".46"/>
<circle cx="99.1" cy="69.9" r=".46"/>
<circle cx="318.8" cy="218.4" r=".46"/>
<circle cx="318.8" cy="210.8" r=".46"/>
<circle cx="278.1" cy="123.2" r=".46"/>
<circle cx="307.3" cy="210.8" r=".46"/>
<circle cx="209.5" cy="92.7" r=".46"/>
<circle cx="209.5" cy="85.1" r=".46"/>
<circle cx="229.9" cy="212.1" r=".46"/>
<circle cx="219.7" cy="212.1" r=".46"/>
<circle cx="231.1" cy="85.1" r=".46"/>
<circle cx="226.1" cy="85.1" r=".46"/>
<circle cx="147.3" cy="172.7" r=".46"/>
<circle cx="316.2" cy="83.8" r=".46"/>
<circle cx="318.8" cy="83.8" r=".46"/>
<circle cx="299.7" cy="77.5" r=".46"/>
<circle cx="375.9" cy="58.4" r=".46"/>
<circle cx="359.4" cy="68.6" r=".46"/>
<circle cx="312.4" cy="59.7" r=".46"/>
<circle cx="214.6" cy="212.1" r=".46"/>
<circle cx="228.6" cy="232.4" r=".46"/>
<circle cx="240" cy="212.1" r=".46"/>
<circle cx="198.1" cy="219.7" r=".46"/>
<circle cx="149.9" cy="261.6" r=".46"/>
<circle cx="228.6" cy="221" r=".46"/>
<circle cx="198.1" cy="212.1" r=".46"/>
<circle cx="330.2" cy="83.8" r=".46"/>
<circle cx="330.2" cy="91.4" r=".46"/>
<circle cx="335.3" cy="157.5" r=".46"/>
<circle cx="377.2" cy="166.4" r=".46"/>
<circle cx="315" cy="113" r=".46"/>
<circle cx="259.1" cy="113" r=".46"/>
<circle cx="240" cy="105.4" r=".46"/>
<circle cx="259.1" cy="105.4" r=".46"/>
<circle cx="251.5" cy="85.1" r=".46"/>
<circle cx="240" cy="94" r=".46"/>
<circle cx="241.3" cy="85.1" r=".46"/>
<circle cx="280.7" cy="123.2" r=".46"/>
<circle cx="279.4" cy="123.2" r=".46"/>
<circle cx="269.2" cy="250.2" r=".46"/>
<circle cx="304.8" cy="210.8" r=".46"/>
<circle cx="288.3" cy="204.5" r=".46"/>
<circle cx="303.5" cy="240" r=".46"/>
<circle cx="247.6" cy="240" r=".46"/>
<circle cx="268" cy="250.2" r=".46"/>
<circle cx="266.7" cy="250.2" r=".46"/>
<circle cx="247.6" cy="232.4" r=".46"/>
<circle cx="105.4" cy="212.1" r=".46"/>
<circle cx="109.2" cy="204.5" r=".46"/>
<circle cx="149.9" cy="200.7" r=".46"/>
<circle cx="87.6" cy="196.9" r=".46"/>
<circle cx="87.6" cy="189.2" r=".46"/>
<circle cx="115.6" cy="246.4" r=".46"/>
<circle cx="101.6" cy="219.7" r=".46"/>
<circle cx="91.4" cy="236.2" r=".46"/>
<circle cx="115.6" cy="251.5" r=".46"/>
<circle cx="87.6" cy="219.7" r=".46"/>
<circle cx="87.6" cy="204.5" r=".46"/>
<circle cx="87.6" cy="212.1" r=".46"/>
<circle cx="116.8" cy="188" r=".46"/>
<circle cx="61" cy="181.6" r=".46"/>
<circle cx="87.6" cy="181.6" r=".46"/>
</g>
<text font-size="2" fill="#840000" x="301" y="277.8">Title:</text>
<g font-size="1.5" fill="#008484">
<text x="277" y="71.3">U29</text>
<text x="379.7" y="68.5">U31</text>
<text x="379.7" y="71">SQ2319ADS-T1_GE3</text>
<text x="267.6" y="73.8">MP2759GQ-0000-P</text>
<text x="141.1" y="101.5">U27</text>
<text x="134.8" y="104">BQ771815DPJT</text>
<text x="256.2" y="200.8">MP2759GQ-0000-P</text>
<text x="265.6" y="198.3">U30</text>
<text x="123.3" y="231">BQ771815DPJT</text>
<text x="129.7" y="228.5">U28</text>
</g>
<g font-size="1.5" fill="#840000">
<text x="300.9" y="273.8">File: lipo_charging.kicad_sch</text>
<text x="300.9" y="271.1">Sheet: /LiPo Charging/</text>
<text x="300.9" y="281.2">Size: A3</text>
<text x="322.9" y="281.2">Date:</text>
<text x="386" y="281.2">Rev:</text>
<text x="300.9" y="284">KiCad E.D.A. 10.0.7</text>
<text x="385.9" y="284">Id: 12/14</text>
</g>
<g font-size="1.3" fill="#840000">
<text x="35" y="12">1</text>
<text x="85" y="12">2</text>
<text x="135" y="12">3</text>
<text x="185" y="12">4</text>
<text x="235" y="12">5</text>
<text x="285" y="12">6</text>
<text x="335" y="12">7</text>
<text x="385" y="12">8</text>
<text x="10.3" y="36">A</text>
<text x="408.3" y="36">A</text>
<text x="375.8" y="60.4" transform="rotate(-90 375.8 60.4)">3</text>
<text x="65.9" y="71">6</text>
<text x="65.9" y="68.4">7</text>
<text x="348.5" y="68.4">1</text>
<text x="353.6" y="68.4">3</text>
<text x="363.8" y="68.4">1</text>
<text x="65.9" y="76.1">4</text>
<text x="65.9" y="73.5">5</text>
<text x="295.2" y="77.3">2</text>
<text x="65.9" y="83.7">1</text>
<text x="65.9" y="81.1">2</text>
<text x="65.9" y="78.6">3</text>
<text x="262.2" y="81.1">4</text>
<text x="295.2" y="83.7">1</text>
<text x="375.8" y="78.2" transform="rotate(-90 375.8 78.2)">2</text>
<text x="10.2" y="86">B</text>
<text x="261.6" y="88.8">15</text>
<text x="262.2" y="85">3</text>
<text x="408.2" y="86">B</text>
<text x="261.6" y="92.6">14</text>
<text x="294.6" y="95.1">19</text>
<text x="295.2" y="91.3">9</text>
<text x="261.6" y="96.4">10</text>
<text x="261.6" y="100.2">11</text>
<text x="294.6" y="98.9">13</text>
<text x="261.6" y="105.3">17</text>
<text x="130.1" y="109.1">1</text>
<text x="155.5" y="109.1">8</text>
<text x="261.6" y="112.9">12</text>
<text x="294.6" y="112.9">18</text>
<text x="295.2" y="109.1">8</text>
<text x="130.1" y="114.2">2</text>
<text x="130.1" y="119.2">3</text>
<text x="130.1" y="124.3">4</text>
<text x="275.5" y="120.1" transform="rotate(-90 275.5 120.1)">5</text>
<text x="278" y="120.1" transform="rotate(-90 278 120.1)">6</text>
<text x="280.5" y="120.1" transform="rotate(-90 280.5 120.1)">7</text>
<text x="283.1" y="120.7" transform="rotate(-90 283.1 120.7)">16</text>
<text x="130.1" y="129.4">5</text>
<text x="155.5" y="129.4">7</text>
<text x="10.2" y="136">C</text>
<text x="130.1" y="134.5">6</text>
<text x="155.5" y="134.5">9</text>
<text x="408.2" y="136">C</text>
<text x="357.4" y="157.3">3</text>
<text x="365" y="157.3">2</text>
<text x="361.8" y="164.6" transform="rotate(-90 361.8 164.6)">1</text>
<text x="10.2" y="186">D</text>
<text x="408.2" y="186">D</text>
<text x="54.5" y="198">6</text>
<text x="54.5" y="195.4">7</text>
<text x="54.5" y="203.1">4</text>
<text x="54.5" y="200.5">5</text>
<text x="54.5" y="208.1">2</text>
<text x="54.5" y="205.6">3</text>
<text x="250.7" y="208.1">4</text>
<text x="283.7" y="204.3">2</text>
<text x="54.5" y="210.7">1</text>
<text x="250.1" y="215.8">15</text>
<text x="250.7" y="212">3</text>
<text x="283.7" y="210.7">1</text>
<text x="250.1" y="219.6">14</text>
<text x="283.7" y="218.3">9</text>
<text x="250.1" y="223.4">10</text>
<text x="250.1" y="227.2">11</text>
<text x="283.1" y="225.9">13</text>
<text x="283.1" y="222.1">19</text>
<text x="250.1" y="232.3">17</text>
<text x="10.3" y="236">E</text>
<text x="118.6" y="236.1">1</text>
<text x="144" y="236.1">8</text>
<text x="250.1" y="239.9">12</text>
<text x="283.1" y="239.9">18</text>
<text x="283.7" y="236.1">8</text>
<text x="408.3" y="236">E</text>
<text x="118.6" y="241.2">2</text>
<text x="118.6" y="246.2">3</text>
<text x="118.6" y="251.3">4</text>
<text x="264" y="247.1" transform="rotate(-90 264 247.1)">5</text>
<text x="266.6" y="247.1" transform="rotate(-90 266.6 247.1)">6</text>
<text x="269.1" y="247.1" transform="rotate(-90 269.1 247.1)">7</text>
<text x="271.6" y="247.7" transform="rotate(-90 271.6 247.7)">16</text>
<text x="118.6" y="256.4">5</text>
<text x="144" y="256.4">7</text>
<text x="118.6" y="261.5">6</text>
<text x="144" y="261.5">9</text>
<text x="10.3" y="286">F</text>
<text x="35" y="287">1</text>
<text x="85" y="287">2</text>
<text x="135" y="287">3</text>
<text x="185" y="287">4</text>
<text x="235" y="287">5</text>
<text x="285" y="287">6</text>
<text x="335" y="287">7</text>
<text x="385" y="287">8</text>
<text x="408.3" y="286">F</text>
</g>
<g font-size="1.3" fill="#0000c2">
<text x="60.5" y="32.5">We need to check which way is which for the lipo</text>
<text x="171.2" y="46.7">Resistor Disconnected so IC is unused for 2S</text>
<text x="49.1" y="159.5">We need to check which way is which for the lipo</text>
<text x="159.7" y="173.7">Resistor Disconnected so IC is unused for 2S</text>
</g>
<g font-size="1.3" fill="#a1a1a1">
<text x="135.4" y="41.6">BQ7720704DSSR</text>
<text x="142.1" y="39.1">U1</text>
<text x="159.4" y="41.9">300 Ω</text>
<text x="128.2" y="45.6">10</text>
<text x="131.3" y="46.7">COUT</text>
<text x="151.8" y="46.7">VDD</text>
<text x="156.7" y="45.6">1</text>
<text x="160.6" y="44.1">R85</text>
<text x="128.2" y="48.1">11</text>
<text x="128.2" y="50.7">12</text>
<text x="131.3" y="49.2">DOUT</text>
<text x="131.3" y="51.8">TS</text>
<text x="128.8" y="55.7">2</text>
<text x="131.3" y="56.8">V7</text>
<text x="128.8" y="60.8">3</text>
<text x="128.8" y="65.9">4</text>
<text x="131.3" y="61.9">V6</text>
<text x="156.7" y="65.9">9</text>
<text x="128.8" y="71">5</text>
<text x="131.3" y="67">V5</text>
<text x="152" y="67">VSS</text>
<text x="128.8" y="76.1">6</text>
<text x="131.3" y="72.1">V4</text>
<text x="131.3" y="77.2">V3</text>
<text x="153.1" y="74.6">EP</text>
<text x="156.1" y="73.5">13</text>
<text x="128.8" y="81.1">7</text>
<text x="131.3" y="82.2">V2</text>
<text x="128.8" y="86.2">8</text>
<text x="131.3" y="87.3">V1</text>
<text x="241.1" y="100">R90</text>
<text x="241.4" y="101.8">0 Ω</text>
<text x="130.1" y="166.1">U16</text>
<text x="116.8" y="172.6">10</text>
<text x="119.9" y="173.7">COUT</text>
<text x="123.9" y="168.6">BQ7720704DSSR</text>
<text x="140.4" y="173.7">VDD</text>
<text x="145.3" y="172.6">1</text>
<text x="148" y="168.9">300 Ω</text>
<text x="149.2" y="171.1">R93</text>
<text x="116.8" y="175.1">11</text>
<text x="116.8" y="177.7">12</text>
<text x="119.9" y="176.2">DOUT</text>
<text x="119.9" y="178.8">TS</text>
<text x="117.4" y="182.7">2</text>
<text x="119.9" y="183.8">V7</text>
<text x="117.4" y="187.8">3</text>
<text x="119.9" y="188.9">V6</text>
<text x="117.4" y="192.9">4</text>
<text x="117.4" y="198">5</text>
<text x="119.9" y="194">V5</text>
<text x="140.5" y="194">VSS</text>
<text x="145.3" y="192.9">9</text>
<text x="117.4" y="203.1">6</text>
<text x="119.9" y="199.1">V4</text>
<text x="141.6" y="201.6">EP</text>
<text x="144.7" y="200.5">13</text>
<text x="117.4" y="208.1">7</text>
<text x="119.9" y="204.2">V3</text>
<text x="119.9" y="209.2">V2</text>
<text x="117.4" y="213.2">8</text>
<text x="119.9" y="214.3">V1</text>
<text x="229.7" y="227">R96</text>
<text x="230" y="228.8">0 Ω</text>
</g>
<g font-size="1.3">
<text x="119.3" y="45.6">OUT_VLIM10</text>
<text x="73.6" y="54.5">LIPO CHRG PWR</text>
<text x="342" y="68.5">IN</text>
<text x="321.7" y="83.7">IN</text>
<text x="194" y="85">LIPO CHRG PWR</text>
<text x="299.7" y="95.1">VLIM</text>
<text x="69.6" y="109.1">LIPO CHRG PWR</text>
<text x="158.7" y="109.1">OUT_VLIM</text>
<text x="327.1" y="157.4">VLIM</text>
<text x="347.9" y="157.4">OUT_VLIM 3</text>
<text x="107.8" y="172.6">OUT_VLIM10</text>
<text x="60.9" y="181.5">LIPO CHRG PWR 2</text>
<text x="180.4" y="212">LIPO CHRG PWR 2</text>
<text x="288.3" y="222.1">VLIM</text>
<text x="56" y="236.1">LIPO CHRG PWR 2</text>
<text x="147.3" y="236.1">OUT_VLIM</text>
</g>
<g font-size="1.3" fill="#008484">
<text x="161" y="48.7">C103</text>
<text x="161" y="51.3">0.1 µF</text>
<text x="361.2" y="53">D23</text>
<text x="90.1" y="57.6">R103</text>
<text x="90.3" y="59.1">1 kΩ</text>
<text x="100.3" y="58.1">C110</text>
<text x="156.7" y="56.8">GND</text>
<text x="309" y="55.6">+VMUX</text>
<text x="359.3" y="55.6">D_Zener</text>
<text x="380.1" y="54.3">+VMUX</text>
<text x="55.8" y="65.7">Balance Header</text>
<text x="61.7" y="63.2">J13</text>
<text x="90.1" y="65.2">R102</text>
<text x="100.3" y="60.7">0.1 µF</text>
<text x="100.3" y="65.7">C109</text>
<text x="316.4" y="66">C119</text>
<text x="348.4" y="65.7">BAT54W</text>
<text x="350.1" y="63.2">D19</text>
<text x="376.9" y="62.7" transform="rotate(-90 376.9 62.7)">S</text>
<text x="90.3" y="66.7">1 kΩ</text>
<text x="100.3" y="68.3">0.1 µF</text>
<text x="314.9" y="68.5">2.2 µF</text>
<text x="366" y="69.5">G</text>
<text x="90.1" y="72.8">R101</text>
<text x="90.3" y="74.4">1 kΩ</text>
<text x="100.3" y="73.4">C108</text>
<text x="100.3" y="75.9">0.1 µF</text>
<text x="251.7" y="75.9">100 nF</text>
<text x="301" y="72.6">2A/40V</text>
<text x="304.3" y="75.1">D25</text>
<text x="310.4" y="75.9">GND</text>
<text x="352.2" y="75.9">1 MΩ</text>
<text x="376.9" y="76" transform="rotate(-90 376.9 76)">D</text>
<text x="90.3" y="83.3">1 kΩ</text>
<text x="90.7" y="80.5">R82</text>
<text x="100.3" y="81">C66</text>
<text x="100.3" y="83.5">0.1 µF</text>
<text x="159.2" y="79.7">GND</text>
<text x="253.3" y="78.4">C95</text>
<text x="266.9" y="82.2">BST</text>
<text x="287" y="78.4">PMID</text>
<text x="326.8" y="81">+VCHG</text>
<text x="334.6" y="82.5">C2</text>
<text x="380.4" y="78.4">+VBAT</text>
<text x="66.5" y="89.9">GND</text>
<text x="90.3" y="89.4">1 kΩ</text>
<text x="90.7" y="87.8">R83</text>
<text x="100.3" y="88.6">C67</text>
<text x="200.9" y="88.8">C1</text>
<text x="217.9" y="88.6">10 µF</text>
<text x="234.2" y="88.6">R78</text>
<text x="243.2" y="88.8">10 µH</text>
<text x="245.1" y="87.1">L2</text>
<text x="266.9" y="86.1">SW</text>
<text x="266.9" y="89.9">CSP</text>
<text x="289.7" y="84.8">IN</text>
<text x="322.5" y="87.6">C80</text>
<text x="331.3" y="85">47 µF</text>
<text x="357.3" y="84.8">GND</text>
<text x="90.7" y="95.7">R84</text>
<text x="100.3" y="91.1">0.1 µF</text>
<text x="200.9" y="91.4">47 µF</text>
<text x="217.9" y="91.6">CBATT1</text>
<text x="232.8" y="90.9">20 mΩ</text>
<text x="266.9" y="93.7">BATT</text>
<text x="285.7" y="92.4">*ACOK</text>
<text x="321.6" y="90.1">1 µF</text>
<text x="101.6" y="96.2">C120</text>
<text x="101.6" y="98.8">0.1 µF</text>
<text x="207.5" y="98.8">GND</text>
<text x="225.5" y="100.8">36 kΩ</text>
<text x="250.3" y="96.7">64.9 kΩ</text>
<text x="252.3" y="99.3">R80</text>
<text x="266.9" y="97.5">CELL</text>
<text x="266.9" y="101.3">VB</text>
<text x="287.4" y="96.2">VLIM</text>
<text x="287.9" y="100">ILIM</text>
<text x="328.1" y="97.5">GND</text>
<text x="90.5" y="107.4">1 kΩ</text>
<text x="91" y="105.1">R86</text>
<text x="97" y="105.1">GND</text>
<text x="225.4" y="103.1">R81</text>
<text x="246.9" y="105.1">GND</text>
<text x="266.9" y="106.4">VCC</text>
<text x="307.4" y="102.3">80.6 kΩ</text>
<text x="309.4" y="104.8">R77</text>
<text x="104.6" y="111.5">C102</text>
<text x="109.7" y="114">0.1</text>
<text x="113.7" y="114">µF</text>
<text x="133.6" y="110.2">VDD</text>
<text x="149.6" y="110.2">OUT</text>
<text x="231.6" y="110.2">GND</text>
<text x="242.6" y="111.5">1 µF</text>
<text x="243" y="109.7">C94</text>
<text x="252" y="108.4">10 kΩ</text>
<text x="253" y="110.9">R79</text>
<text x="266.9" y="114">NTC</text>
<text x="286.4" y="110.2">*STAT</text>
<text x="287.7" y="114">ISET</text>
<text x="307.5" y="111.5">226 kΩ</text>
<text x="309.2" y="109.2">R12</text>
<text x="133.6" y="115.3">V5</text>
<text x="238" y="119.1">GND</text>
<text x="251.7" y="116.3">10 kΩ</text>
<text x="252.8" y="118.8">R91</text>
<text x="276.6" y="115.3" transform="rotate(-90 276.6 115.3)">PGND</text>
<text x="279.1" y="115.3" transform="rotate(-90 279.1 115.3)">PGND</text>
<text x="281.6" y="115.3" transform="rotate(-90 281.6 115.3)">PGND</text>
<text x="284.2" y="115.3" transform="rotate(-90 284.2 115.3)">AGND</text>
<text x="100.8" y="120.3">GND</text>
<text x="133.6" y="120.3">V4</text>
<text x="133.6" y="125.4">V3</text>
<text x="312.9" y="124.2">GND</text>
<text x="133.6" y="130.5">V2</text>
<text x="149.7" y="130.5">VSS</text>
<text x="257" y="126.7">GND</text>
<text x="277.3" y="129.2">GND</text>
<text x="133.6" y="135.6">V1</text>
<text x="149.6" y="135.6">PAD</text>
<text x="159.2" y="140.7">GND</text>
<text x="331.9" y="144.5">+VCHG</text>
<text x="337.8" y="153.4">R10</text>
<text x="337.8" y="155.6">430 kΩ</text>
<text x="358.1" y="154.6">2N7002</text>
<text x="359.9" y="152.1">Q11</text>
<text x="337.8" y="161">R11</text>
<text x="367" y="161">R107</text>
<text x="337.8" y="163.5">20 kΩ</text>
<text x="365.9" y="163.5">100 kΩ</text>
<text x="333.2" y="172.4">GND</text>
<text x="375.1" y="173.7">GND</text>
<text x="149.6" y="175.7">C105</text>
<text x="149.6" y="178.3">0.1 µF</text>
<text x="78.7" y="184.6">R104</text>
<text x="88.9" y="185.1">C111</text>
<text x="145.3" y="183.8">GND</text>
<text x="50.2" y="190.2">J14</text>
<text x="78.8" y="186.1">1 kΩ</text>
<text x="88.9" y="187.7">0.1 µF</text>
<text x="44.4" y="192.7">Balance Header</text>
<text x="78.7" y="192.2">R105</text>
<text x="78.8" y="193.7">1 kΩ</text>
<text x="88.9" y="192.7">C112</text>
<text x="88.9" y="195.3">0.1 µF</text>
<text x="303.5" y="195.5">2.2 µF</text>
<text x="305" y="193">C122</text>
<text x="78.7" y="199.8">R106</text>
<text x="78.8" y="201.4">1 kΩ</text>
<text x="88.9" y="200.4">C113</text>
<text x="88.9" y="202.9">0.1 µF</text>
<text x="240.3" y="202.9">100 nF</text>
<text x="289.5" y="199.6">2A/40V</text>
<text x="292.8" y="202.1">D26</text>
<text x="298.9" y="202.9">GND</text>
<text x="79.3" y="207.5">R87</text>
<text x="88.9" y="208">C93</text>
<text x="147.8" y="206.7">GND</text>
<text x="241.3" y="205.4">C100</text>
<text x="255.5" y="209.2">BST</text>
<text x="275.6" y="205.4">PMID</text>
<text x="315.4" y="208">+VCHG</text>
<text x="323.2" y="209.5">C4</text>
<text x="78.8" y="210.3">1 kΩ</text>
<text x="79.3" y="214.8">R88</text>
<text x="88.9" y="215.6">C96</text>
<text x="88.9" y="210.5">0.1 µF</text>
<text x="189.5" y="215.8">C3</text>
<text x="206.5" y="215.6">10 µF</text>
<text x="222.8" y="215.6">R95</text>
<text x="231.8" y="215.8">10 µH</text>
<text x="233.7" y="214.1">L3</text>
<text x="255.5" y="213.1">SW</text>
<text x="278.3" y="211.8">IN</text>
<text x="309.8" y="214.6">C101</text>
<text x="319.8" y="212">47 µF</text>
<text x="55.1" y="216.9">GND</text>
<text x="78.8" y="216.4">1 kΩ</text>
<text x="88.9" y="218.1">0.1 µF</text>
<text x="189.5" y="218.4">47 µF</text>
<text x="206.5" y="218.6">CBATT2</text>
<text x="221.4" y="217.9">20 mΩ</text>
<text x="255.5" y="220.7">BATT</text>
<text x="255.5" y="216.9">CSP</text>
<text x="274.3" y="219.4">*ACOK</text>
<text x="310.1" y="217.1">1 µF</text>
<text x="79.3" y="222.7">R89</text>
<text x="90.2" y="223.2">C121</text>
<text x="90.2" y="225.8">0.1 µF</text>
<text x="196.1" y="225.8">GND</text>
<text x="214.1" y="227.8">36 kΩ</text>
<text x="238.9" y="223.7">64.9 kΩ</text>
<text x="240.9" y="226.3">R97</text>
<text x="255.5" y="224.5">CELL</text>
<text x="276" y="223.2">VLIM</text>
<text x="276.5" y="227">ILIM</text>
<text x="316.7" y="224.5">GND</text>
<text x="79.6" y="232.1">R92</text>
<text x="85.6" y="232.1">GND</text>
<text x="213.9" y="230.1">R94</text>
<text x="235.4" y="232.1">GND</text>
<text x="255.5" y="228.3">VB</text>
<text x="255.5" y="233.4">VCC</text>
<text x="296" y="229.3">80.6 kΩ</text>
<text x="297.4" y="231.8">R100</text>
<text x="79.1" y="234.4">1 kΩ</text>
<text x="93.2" y="238.5">C104</text>
<text x="122.1" y="237.2">VDD</text>
<text x="138.1" y="237.2">OUT</text>
<text x="220.2" y="237.2">GND</text>
<text x="231.1" y="238.5">1 µF</text>
<text x="231.5" y="236.7">C99</text>
<text x="240.5" y="235.4">10 kΩ</text>
<text x="241.6" y="237.9">R98</text>
<text x="275" y="237.2">*STAT</text>
<text x="296.1" y="238.5">226 kΩ</text>
<text x="297.7" y="236.2">R65</text>
<text x="98.3" y="241">0.1</text>
<text x="102.3" y="241">µF</text>
<text x="122.1" y="242.3">V5</text>
<text x="240.3" y="243.3">10 kΩ</text>
<text x="241.4" y="245.8">R99</text>
<text x="255.5" y="241">NTC</text>
<text x="265.1" y="242.3" transform="rotate(-90 265.1 242.3)">PGND</text>
<text x="267.7" y="242.3" transform="rotate(-90 267.7 242.3)">PGND</text>
<text x="270.2" y="242.3" transform="rotate(-90 270.2 242.3)">PGND</text>
<text x="272.7" y="242.3" transform="rotate(-90 272.7 242.3)">AGND</text>
<text x="276.3" y="241">ISET</text>
<text x="89.4" y="247.3">GND</text>
<text x="122.1" y="247.3">V4</text>
<text x="226.5" y="246.1">GND</text>
<text x="301.5" y="251.2">GND</text>
<text x="122.1" y="252.4">V3</text>
<text x="122.1" y="257.5">V2</text>
<text x="138.3" y="257.5">VSS</text>
<text x="245.6" y="253.7">GND</text>
<text x="265.9" y="256.2">GND</text>
<text x="122.1" y="262.6">V1</text>
<text x="138.1" y="262.6">PAD</text>
<text x="147.8" y="267.7">GND</text>
</g>
<g font-size="1.3" fill="#848400">
<text x="301.2" y="92.4">ACOK</text>
<text x="301.2" y="110.2">STAT</text>
<text x="352.3" y="167.3">CHG_DIS</text>
<text x="289.7" y="219.4">ACOK</text>
<text x="289.7" y="237.2">STAT2</text>
</g>
</svg>
